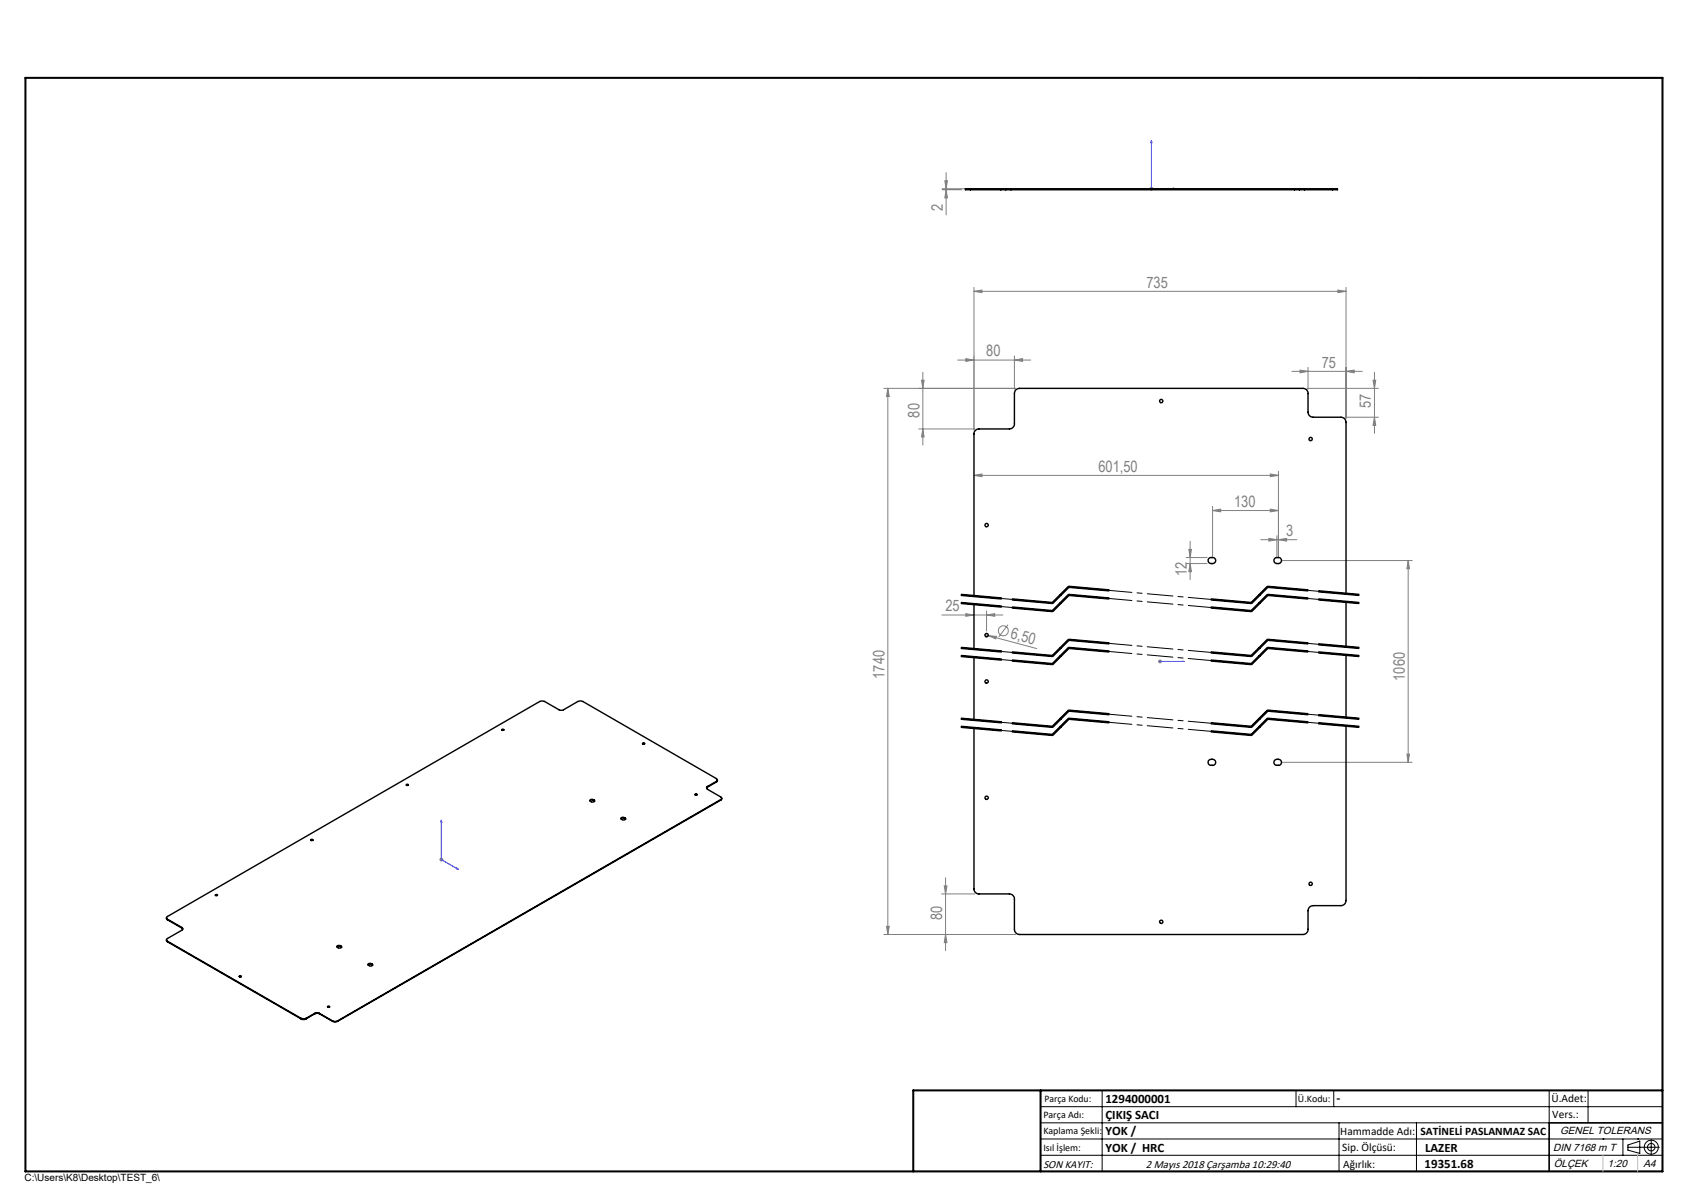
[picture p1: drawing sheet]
<svg xmlns="http://www.w3.org/2000/svg" width="420mm" height="297mm" viewBox="0 0 420 297" stroke-linecap="round" stroke-linejoin="round" font-family="sans-serif">
<g fill="none" stroke="#808080" stroke-width=".25">
<path d="M232.6 46.6h8.3M232.6 46.8h4.8M233.3 44.6h.6l-.3 2zM233.6 46.8l.3 2.1h-.6zM233.6 42.6v10.5M283.8 46.6h1M284 46.2l.7 .8M284.3 46.1v1M284.7 46.2l-.7 .8M240.5 71.9l2-.3v.6zM240.5 70.9v35.2M240.5 71.9h91.9"/>
<path d="M330.3 71.6l2.1 .3-2.1 .3zM332.4 70.9v32.4M218.2 95.9h32.5M219.2 95.9l.4 2h-.7zM219.2 95.9v134.8M227.5 93.9h.7l-.3 2zM227.9 91.9v18M236.5 88.9h18M238.5 88.5l2 .4-2 .3zM250.5 88.9l2-.4v.7zM250.5 87.9v8.2M319 91.7h17.4"/>
<path d="M321 91.4l2 .3-2 .3zM322.7 95.9h17.7M323 90.7v5.4M332.4 91.7l2-.3v.6zM339 93.9h.7l-.3 2zM339.4 91.9v15.1M226.8 105.9h13.9M227.9 105.9l.3 2h-.7zM240.5 117.4l2-.4v.7zM240.5 117.4h75.2M313.7 117l2 .4-2 .3zM315.7 116.3v21.1"/>
<path d="M332.1 103h8.3M339.4 103l.3 2h-.7zM292.9 137.7h5.1M292.9 139.1h5.1M293.5 135.6h.7l-.3 2.1zM293.9 133.6v9.5M293.9 139.1l.3 2h-.7zM299.4 126l2-.3v.7zM299.4 125v12.4M299.4 126h16.3M311.3 133.2h8.9M313.3 132.9l2 .3-2 .4z"/>
<path d="M313.7 125.7l2 .3-2 .4zM315.3 132.3v5.1M315.7 133.2l2-.3v.7zM316.7 138.4h32M347.7 138.4l.3 2h-.6zM347.7 138.4v49.8M232.6 151.8h15M238.5 151.5l2 .3-2 .3zM243.2 156.7l.8 .2M243.6 151.8l2-.3v.6zM243.6 150.8v5M244 156.9l2 .2-.1 .6z"/>
<path d="M244 156.9l12 3.2M248.9 154.2l-2.3 3.1M285.9 163.3h1M286.1 162.9l.7 .8M286.4 162.8v1M286.8 162.9l-.7 .8M316.7 188.2h32M347.4 186.2h.6l-.3 2zM108.5 212.2h1M108.6 211.9l.7 .7M109 211.7v1M109.3 211.9l-.7 .7"/>
<path d="M233.2 218.7h.6l-.3 2zM233.5 216.7v18M218.2 230.7h32.5M218.9 228.7h.7l-.4 2zM232.5 220.7h8.2M233.5 230.7l.3 2h-.6z"/>
<circle cx="247.7" cy="155.7" r="1.23"/>
</g>
<g fill="none" stroke="#000" stroke-width=".25">
<path d="M350.2 19.2h60.3v12.6M237.3 149.1l10 .8M237.3 147.1l10 .8M237.3 148.9l10 .9M237.3 146.9l10 .9M237.3 160l10 .8M237.3 148.7l10 .9M237.3 146.7l10 .9M237.3 159.8l10 .9M249.9 150.2l10 .9M249.9 148.2l10 .9M249.9 149.8l10 .9"/>
<path d="M249.9 147.8l10 .9M263.8 146.7l-4 4M263.8 144.7l-4 4M263.8 159.8l-4 4M263.8 157.8l-4 4M263.9 147.1l9.9 .8M263.9 145.1l9.9 .8M263.9 158.1l9.9 .9M263.9 146.7l10 .9M263.9 144.7l10 .9M263.9 159.8l10 .9M263.9 157.8l10 .9"/>
<path d="M264 147l-4 4M264 145l-4 4M264 158.1l-4 4M273.8 147.8l-9.9-.9-4 4-10-.9M273.8 145.8l-9.9-.9-4 4-10-.9M273.8 158.8l-9.9-.8-4 4-10-.9M299 150.2l10 .9M299 148.2l10 .9M299 149.8l10 .9M299 147.8l10 .9M312.9 146.7l-4 4M312.9 144.7l-4 4"/>
<path d="M312.9 159.8l-4 4M312.9 157.8l-4 4M313 147.1l9.9 .8zM313 145.1l9.9 .8M313 158.1l9.9 .9M313 146.7l10 .9M313 144.7l10 .9M313 159.8l10 .9M313 157.8l10 .9M313.1 147l-4 4M313.1 145l-4 4M313.1 158.1l-4 4"/>
<path d="M323 147.8l-10-.9-4 4-10-.9M323 145.8l-10-.9-4 4-10-.9M323 158.8l-10-.8-4 4-10-.9M325.6 148.2l9.9 .9M325.6 146.2l9.9 .9M325.6 159.3l9.9 .8M325.6 148l9.9 .9M325.6 146l9.9 .9M325.6 159.1l9.9 .9M325.6 147.8l10 .9M325.6 145.8l10 .9M325.6 158.9l10 .9"/>
<path d="M237.3 162.1l10 .9M237.3 160.1l10 .9M237.3 179.6l10 .9M237.3 177.6l10 .9M237.3 162l10 .8M237.3 179.4l10 .9M237.3 177.4l10 .9M237.3 161.8l10 .9M237.3 179.3l10 .8M237.3 177.3l10 .8M249.9 163.3l10 .8M249.9 161.3l10 .8"/>
<path d="M249.9 178.7l10 .9M249.9 162.9l10 .9M249.9 160.9l10 .9M249.9 178.4l10 .9M263.8 177.3l-4 4M263.8 175.3l-4 4M263.9 160.1l9.9 .9M263.9 177.6l9.9 .9M263.9 175.6l9.9 .9M263.9 177.3l10 .8M263.9 175.3l10 .8M264 160.1l-4 4"/>
<path d="M264 177.6l-4 4M264 175.6l-4 4M273.8 160.8l-9.9-.8-4 4-10-.9M273.8 178.3l-9.9-.9-4 4-10-.8M273.8 176.3l-9.9-.9-4 4-10-.8M299 163.3l10 .8M299 161.3l10 .8M299 178.7l10 .9M299 162.9l10 .9M299 160.9l10 .9M299 178.4l10 .9M312.9 177.3l-4 4"/>
<path d="M312.9 175.3l-4 4M313 160.1l9.9 .9M313 177.6l9.9 .9M313 175.6l9.9 .9M313 177.3l10 .8M313 175.3l10 .8M313.1 160.1l-4 4M313.1 177.6l-4 4M313.1 175.6l-4 4M323 160.8l-10-.8-4 4-10-.9M323 178.3l-10-.9-4 4-10-.8M323 176.3l-10-.9-4 4-10-.8"/>
<path d="M325.6 161.3l9.9 .8M325.6 178.7l9.9 .9M325.6 176.7l9.9 .9M325.6 161.1l9.9 .9M325.6 178.6l9.9 .8M325.6 176.6l9.9 .8M325.6 160.9l10 .9M325.6 178.4l10 .9M325.6 176.4l10 .9M249.9 180.7l10 .9M249.9 180.4l10 .9M299 180.7l10 .9"/>
<path d="M299 180.4l10 .9M256.9 273.2h153.6M256.9 277.2h153.6M272.1 269.2v20M320 269.2v4M329.3 269.2v4M330.6 277.2v12M349.7 277.2v12M382.5 269.2v20M392.1 269.2v8M225.5 289.2h185M256.9 281.2h153.6"/>
<path d="M256.9 285.2h153.6M395.8 281.2h.1M400.7 281.2v4M402 283.2h7.7M402 282.7l2.9-1v3.1l-2.9-.9zM404.4 281.2h.1M407.7 281.3v3.8"/>
<circle cx="407.7" cy="283.2" r=".93"/>
<circle cx="407.7" cy="283.2" r="1.74"/>
</g>
<path d="M284.3 34.6l.1 .6h-.2zM284.3 34.6v12h6M289.7 46.5l.6 .1-.6 .2zM286.3 163.3h.3zM286.4 163.3h.1M286.4 163.3h6M292.4 163.3h-.6h.6M109 202.5l.1 .5-.2-.1zM109 202.5v9.7l4.2 2.5M112.8 214.3l.4 .4-.4-.1z" fill="none" stroke="#00f" stroke-width=".25"/>
<path d="M259.9 150.9l-22.6-2M259.9 148.9l-22.6-2M335.5 148.9l-22.5-2M335.5 146.9l-22.5-2M335.5 160l-22.5-2M259.9 164l-22.6-2M259.9 162l-22.6-2M259.9 179.4l-22.6-2M335.5 162l-22.5-2M335.5 179.4l-22.5-2M335.5 177.4l-22.5-2M259.9 181.4l-22.6-2" fill="none" stroke="#000" stroke-width=".25" stroke-dasharray="6.3 1.3 1.3 1.3" stroke-dashoffset="2"/>
<path d="M263.9 146.9l-4 4M263.9 144.9l-4 4M263.9 160l-4 4M263.9 158l-4 4M313 146.9l-4 4M313 144.9l-4 4M313 160l-4 4M313 158l-4 4M263.9 177.4l-4 4M263.9 175.4l-4 4M313 177.4l-4 4M313 175.4l-4 4" fill="none" stroke="#000" stroke-width=".25" stroke-dasharray="6.3 1.3 1.3 1.3" stroke-dashoffset="2.8"/>
<path d="M309 150.9l-45.1-4M309 148.9l-45.1-4M309 164l-45.1-4M309 162l-45.1-4M309 179.4l-45.1-4M309 181.4l-45.1-4" fill="none" stroke="#000" stroke-width=".25" stroke-dasharray="6.3 1.3 1.3 1.3" stroke-dashoffset=".9"/>
<path d="M410.5 277.2h-28v12" fill="none" stroke="#000" stroke-width=".35"/>
<path d="M6.3 19.2h404.2v270h-404.2zM256.9 269.2v20M410.5 269.2h-185v20" fill="none" stroke="#000" stroke-width=".5"/>
<path d="M392.1 281.2h.1M395.8 285.2v4M404.4 285.2v4" fill="none" stroke="#c0c0c0" stroke-width=".25"/>
<g fill="#00f">
<path d="M289.7 46.5l.6 .1-.6 .2zM284.3 34.6l.1 .6h-.2z"/>
<path d="M112.8 214.3l.4 .4-.4-.1zM109 202.5l.1 .5-.2-.1z"/>
<path d="M291.8 163.3h.6zM286.3 163.3h.3z"/>
</g>
<g fill="#808080">
<path d="M244 156.9l2 .2-.1 .6z"/>
<path d="M313.7 125.7l2 .3-2 .4zM299.4 126l2-.3v.7z"/>
<path d="M313.3 132.9l2 .3-2 .4zM315.7 133.2l2-.3v.7z"/>
<path d="M238.5 88.5l2 .4-2 .3zM250.5 88.9l2-.4v.7z"/>
<path d="M321 91.4l2 .3-2 .3zM332.4 91.7l2-.3v.6zM240.5 71.9l2-.3v.6zM330.3 71.6l2.1 .3-2.1 .3z"/>
<path d="M243.6 151.8l2-.3v.6zM238.5 151.5l2 .3-2 .3zM313.7 117l2 .4-2 .3zM240.5 117.4l2-.4v.7z"/>
<path d="M293.5 135.6h.7l-.3 2.1zM293.9 139.1l.3 2h-.7z"/>
<path d="M233.3 44.6h.6l-.3 2zM233.6 46.8l.3 2.1h-.6zM219.2 95.9l.4 2h-.7zM218.9 228.7h.7l-.4 2zM227.5 93.9h.7l-.3 2zM227.9 105.9l.3 2h-.7zM339 93.9h.7l-.3 2zM339.4 103l.3 2h-.7zM233.2 218.7h.6l-.3 2zM233.5 230.7l.3 2h-.6zM347.7 138.4l.3 2h-.6zM347.4 186.2h.6l-.3 2z"/>
</g>
<g fill="none" stroke="#000" stroke-width=".35">
<path d="M239.6 46.6h-1.2v.2h1.2M239.6 46.8h7.5M239.6 46.6h7.5M239.6 46.6v.2M247.1 46.8h1.3M247.1 46.6h1.3M247.1 46.6v.2M248.4 46.8h1.2M248.4 46.6h1.2M248.4 46.6v.2M249.6 46.8h70M249.6 46.6v.2"/>
<path d="M249.6 46.6h70M319.6 46.8h1.3M319.6 46.6h1.3M319.6 46.6v.2M320.9 46.8h1.2M320.9 46.6h1.2M320.9 46.6v.2M322.1 46.8h6.9M322.1 46.6h6.9M322.1 46.6v.2M329 46.6h1.2v.2h-1.2M329 46.6v.2"/>
<path d="M298.7 137.7a.88 .88 0 0 1 1.1 .1 .88 .88 0 0 1 .1 1.1 .88 .88 0 0 1-1.3 .1 .88 .88 0 0 1 .1-1.3zM314.7 137.9a.9 .9 0 0 1 1.2-.3 .9 .9 0 0 1 .4 1.1 .89 .89 0 0 1-1.2 .4 .89 .89 0 0 1-.4-1.2zM240.5 149.2v11.1M332.4 146.6v-42.4a1.21 1.21 0 0 0-1.3-1.2h-6.9a1.26 1.26 0 0 1-1.2-1.2v-4.6a1.21 1.21 0 0 0-1.3-1.3h-70a1.26 1.26 0 0 0-1.2 1.3v7.4a1.26 1.26 0 0 1-1.3 1.3h-7.5a1.21 1.21 0 0 0-1.2 1.2v40.1M332.4 148.6v11.1M240.5 162.2v15.5M332.4 179.2v43.1a1.26 1.26 0 0 1-1.3 1.3h-6.9a1.26 1.26 0 0 0-1.2 1.2v4.6a1.26 1.26 0 0 1-1.3 1.3h-70a1.33 1.33 0 0 1-1.2-1.3v-7.4a1.26 1.26 0 0 0-1.3-1.3h-7.5a1.21 1.21 0 0 1-1.2-1.2v-39.8M332.4 161.7v15.5M100.3 193.8h.5M123.9 180.1l.3-.1 .2 .2-.3 .1zM123.9 180.2h.5M146.5 197.4l-.3-.1a.31 .31 0 0 0-.4 .1 .31 .31 0 0 0 0 .4l.4 .2a.35 .35 0 0 0 .5 0 .35 .35 0 0 0 0-.5"/>
<path d="M146.5 197.6l-.5-.1-.3 .2M146.5 197.4l.2 .1M146.5 197.4v.2M146.5 197.6l.2 .1M146.7 197.7l.1 .1M146.7 197.5v.2M158.7 183.5h.4v.2a.22 .22 0 0 1-.3 0 .22 .22 0 0 1-.1-.2zM158.7 183.7h.5M171.6 196.1l.3-.1 .3 .2-.4 .1zM171.6 196.2h.5M174.7 194.2a.38 .38 0 0 0-.3 .3 .38 .38 0 0 0 .3 .4l3.2 1.8a.35 .35 0 0 1 .3 .4 .35 .35 0 0 1-.3 .3M174.7 194.3l-.2 .3"/>
<path d="M174.7 194.2v.1M176.9 192.9a.38 .38 0 0 0 .2-.3 .38 .38 0 0 0-.2-.4l-33-19-.6-.2-.6 .2-4 2.2-.6-.1-3.7-2.1-.5-.2-.6 .2-92 53.1a.35 .35 0 0 0-.2 .3 .35 .35 0 0 0 .2 .3M176.9 192.9l-2.2 1.3M176.9 192.9v.2M176.9 193.1l-2.2 1.2M177.1 192.6l-.2 .5M177.9 197.4l-94.6 54.7M177.9 197.4v.2M177.9 197.6l-94.6 54.6M178.2 197.1l-.3 .5M298.5 187.7a.88 .88 0 0 1 1.3-.1 .88 .88 0 0 1 0 1.3 .88 .88 0 0 1-1.2-.1 .88 .88 0 0 1-.1-1.1zM314.7 187.7a.9 .9 0 0 1 1.3-.2 .9 .9 0 0 1 .2 1.2 .9 .9 0 0 1-1.2 .2 .9 .9 0 0 1-.3-1.2z"/>
<path d="M76.8 207.3h.4v.2a.22 .22 0 0 1-.3 .1 .22 .22 0 0 1-.1-.3zM76.8 207.4h.5M154.2 201.9l-.2-.1a.34 .34 0 0 0-.5 0 .34 .34 0 0 0 0 .4l.5 .3a.31 .31 0 0 0 .4-.1 .31 .31 0 0 0-.1-.4M154.2 202l-.6-.1-.3 .2M154.2 201.9l.1 .1M154.2 201.9v.1M154.2 202l.1 .1M154.3 202.1l.2 .1M154.3 202v.1M41.1 232.1l.2 .4M41.1 226.6l.2 .5M41.3 232.4l33.1 19"/>
<path d="M41.3 226.9l3.6 2.1M41.3 226.9v.2M41.3 232.4v.1M41.3 232.5l33.1 19.1M41.3 227.1l3.6 2M44.9 229a.37 .37 0 0 1 .2 .3 .37 .37 0 0 1-.2 .4l-3.6 2a.35 .35 0 0 0-.2 .3 .35 .35 0 0 0 .2 .4M44.9 229.1l.2 .3M44.9 229v.1M53.2 220.9l.3-.1 .2 .2-.3 .2zM53.2 221h.5M84 233.5l-.2-.1a.34 .34 0 0 0-.5 0 .34 .34 0 0 0 0 .5l.6 .2a.33 .33 0 0 0 .3-.1 .33 .33 0 0 0 .1-.4h-.1M84 233.6l-.4-.1-.4 .2"/>
<path d="M84 233.5l.2 .1M84 233.5v.1M84 233.6l.2 .1M84.2 233.7l.1 .2M84.2 233.6v.1M91.7 237.9l-.3-.1a.3 .3 0 0 0-.5 .1 .3 .3 0 0 0 .1 .4l.5 .2a.31 .31 0 0 0 .4-.1 .31 .31 0 0 0 0-.4M91.7 238.1l-.3-.2-.5 .3M91.7 237.9l.2 .1M91.7 237.9v.2M91.7 238.1l.2 .1M91.9 238.2l.1 .1M91.9 238v.2"/>
<path d="M59.1 241l.3-.1 .2 .2-.3 .1zM59.1 241.1h.5M74.4 251.4l.4 .2 .7-.2M74.4 251.6l.4 .1 .7-.1M74.4 251.4v.2M75.5 251.4v.2M77.7 250.2l.4-.2 .8 .2M77.7 250.3l.6-.1 .6 .1M77.7 250.2l-2.2 1.2M77.7 250.2v.1M77.7 250.3l-2.2 1.3M78.9 250.2l3.2 1.9"/>
<path d="M78.9 250.2v.1M78.9 250.3l3.2 1.9M80.9 248.5l.3-.1 .2 .2-.3 .1zM80.9 248.6h.5M82.1 252.1l.6 .1 .6-.1M82.1 252.2l.4 .1 .8-.1M82.1 252.1v.1M83.3 252.1v.1"/>
<circle cx="286.7" cy="99" r=".41"/>
<circle cx="323.6" cy="108.4" r=".41"/>
<circle cx="243.6" cy="129.6" r=".41"/>
<circle cx="243.6" cy="156.8" r=".41"/>
<circle cx="243.6" cy="168.2" r=".41"/>
<circle cx="100.6" cy="193.8" r=".22"/>
<circle cx="243.6" cy="197" r=".41"/>
<circle cx="323.6" cy="218.2" r=".41"/>
<circle cx="286.7" cy="227.6" r=".41"/>
</g>
<g font-size="3.9" fill="#808080">
<text x="232.8" y="52.2" transform="rotate(-90 232.8 52.2)">2</text>
<text x="283.1" y="71">735</text>
<text x="243.5" y="88">80</text>
<text x="326.4" y="90.8">75</text>
<text x="338.5" y="100.7" transform="rotate(-90 338.5 100.7)">57</text>
<text x="227" y="103.1" transform="rotate(-90 227 103.1)">80</text>
<text x="271.2" y="116.5">601,50</text>
<text x="304.7" y="125.1">130</text>
<text x="317.6" y="132.4">3</text>
<text x="293" y="142.2" transform="rotate(-90 293 142.2)">12</text>
<text x="233.5" y="151">25</text>
<text x="249.4" y="157.5" transform="rotate(15 249.4 157.5)">6,50</text>
<text x="218.4" y="167.6" transform="rotate(-90 218.4 167.6)">1740</text>
<text x="346.8" y="168.1" transform="rotate(-90 346.8 168.1)">1060</text>
<text x="232.6" y="227.1" transform="rotate(-90 232.6 227.1)">80</text>
</g>
<g font-size="3.2">
<text x="272.9" y="272.3">1294000001</text>
<text x="330" y="272.2">-</text>
<text x="272.9" y="280.3">YOK /</text>
<text x="272.9" y="276.3">ÇIKIŞ SACI</text>
<text x="272.9" y="284.4">YOK / HRC</text>
<text x="351.9" y="284.3">LAZER</text>
<text x="351.8" y="288.3">19351.68</text>
</g>
<g font-size="2.8">
<text x="383" y="272.2">Ü.Adet:</text>
<text x="330.9" y="280.3">Hammadde Adı:</text>
<text x="350.8" y="280.3">SATİNELİ PASLANMAZ SAC</text>
<text x="383.3" y="276">Vers.:</text>
<text x="331.4" y="284.3">Sip. Ölçüsü:</text>
<text x="257.6" y="288.3">SON KAYIT:</text>
<text x="282.9" y="288.3">2 Mayıs 2018 Çarşamba 10:29:40</text>
<text x="331.6" y="288.3">Ağırlık:</text>
</g>
<g font-size="2.6">
<text x="385.2" y="279.9">GENEL TOLERANS</text>
<text x="383.5" y="284">DIN 7168 m T</text>
<text x="383.6" y="288.1">ÖLÇEK</text>
<text x="396.9" y="288.1">1:20</text>
<text x="405.8" y="288.1">A4</text>
</g>
<g font-size="2.5">
<text x="257.9" y="272">Parça Kodu:</text>
<text x="320.5" y="272">Ü.Kodu:</text>
<text x="257.6" y="280">Kaplama Şekli:</text>
<text x="257.6" y="276">Parça Adı:</text>
<text x="257.6" y="284.1">Isıl İşlem:</text>
<text x="6.1" y="291.6">C:\Users\K8\Desktop\TEST_6\</text>
</g>
</svg>
